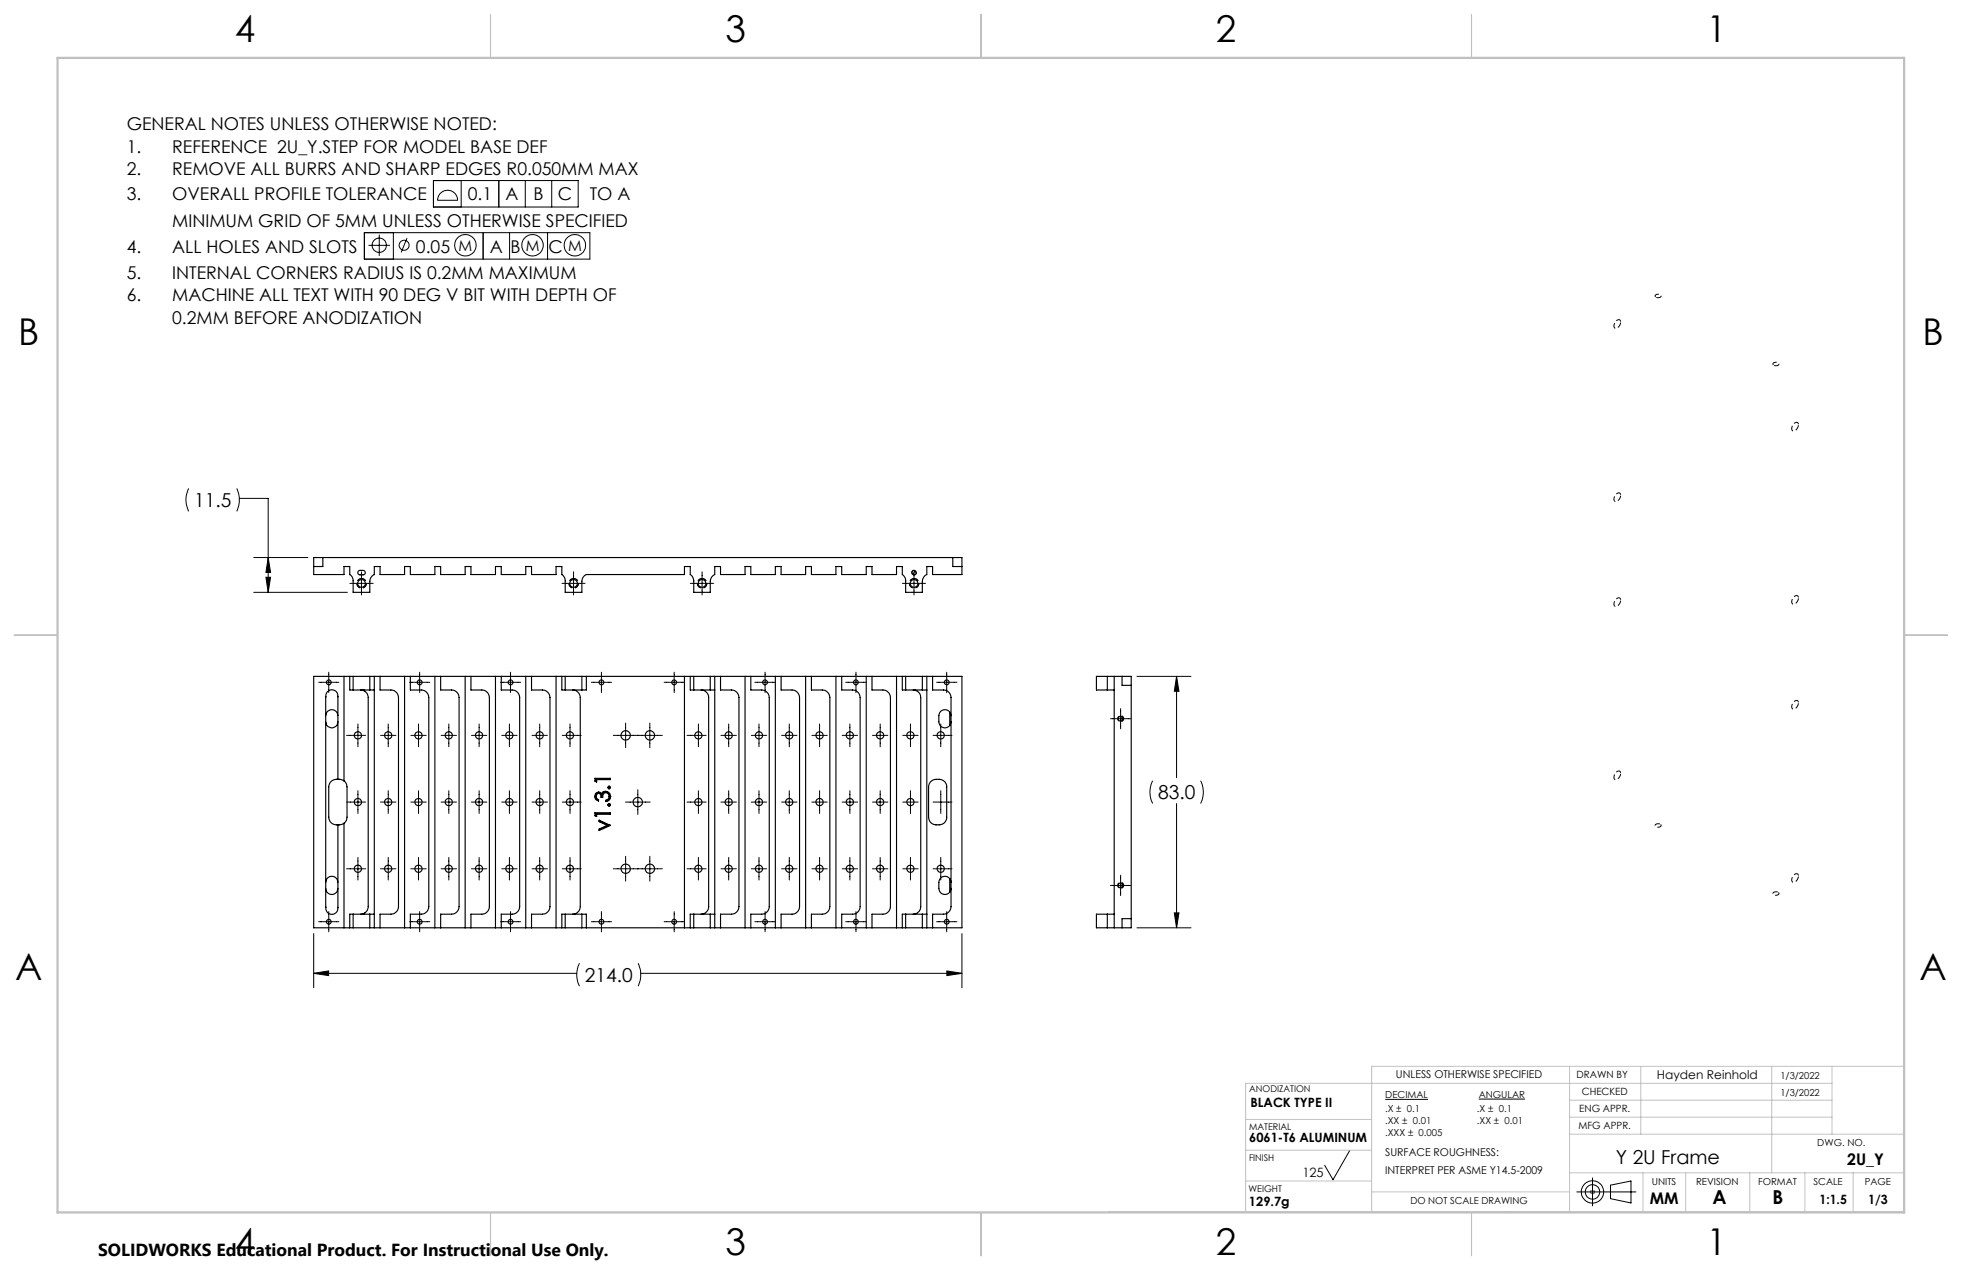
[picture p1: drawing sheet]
<svg xmlns="http://www.w3.org/2000/svg" width="432mm" height="279mm" viewBox="0 0 432 279" stroke-linecap="round" stroke-linejoin="round" font-family="sans-serif">
<g fill="none" stroke="#000" stroke-width=".22">
<path d="M95.4 39.7h31.8v5.8h-31.8zM101.5 39.7v5.8M109.8 39.7v5.8M115.6 39.7v5.8M121.4 39.7v5.8M80.2 51.2h49.6v5.8h-49.6zM81.1 54h4.7M83.5 51.6v4.7M86.6 51.2v5.8M89.6 52.4l-1.3 3.1M96.8 42.7a2.21 2.21 0 0 1 2.5-.7 2.21 2.21 0 0 1 1.4 2.1h-4.4l.3-1.1zM106.3 51.2v5.8"/>
<path d="M112.1 51.2v5.8M120.5 51.2v5.8M41.5 107.5l-.1 .3a5.6 5.6 0 0 0 .1 4.7M52.1 107.5a5.9 5.9 0 0 1 0 5M52.7 109.6h6.3v20.7M55.8 122.7h12M55.8 130.3h20.6M58.5 127h1l-.5 3.3zM59 122.7l.5 3.2h-1zM77 128.3h5.1M79.6 125.8v5.1M123.7 128.3h5.1"/>
<path d="M126.2 125.8v5.1M151.9 128.3h5.2M154.5 125.8v5.1M198.6 128.3h5.1M201.2 125.8v5.1M201.2 125.5l-.3 .1-.2 .4M201.7 126l-.3 .4-.2 .1M70.1 150.1h4.5M72.4 147.9v4.5M78.8 159.3v5M85.4 159.3v5M90.1 150.1h4.5"/>
<path d="M92.1 159.3v5M92.4 147.9v4.5M98.8 159.3v5M105.4 159.3v5M110.1 150.1h4.5M112.1 159.3v5M112.4 147.9v4.5M118.8 159.3v5M125.4 159.3v5M130.1 150.1h4.5M132.4 147.9v4.5M137.7 159.1v5.4"/>
<path d="M143 159.1v5.4M146.2 150.1h4.4M148.4 147.9v4.5M153.7 159.3v5M160.4 159.3v5M166.1 150.1h4.5M167 159.3v5M168.4 147.9v4.5M173.7 159.3v5M180.4 159.3v5M186.1 150.1h4.5M187 159.3v5"/>
<path d="M188.4 147.9v4.5M193.7 159.3v5M200.4 159.3v5M206.1 150.1h4.5M207 159.3v5M208.4 147.9v4.5M244.4 158.1h4.4M246.6 155.9v4.4M250.2 148.8h11.9M258.9 148.8v22.3M258.9 148.8l.6 3.3h-1.1zM76.3 161.8h4.2"/>
<path d="M76.3 176.5h4.2M78.8 174v5M83.7 161.8h3.4M83.7 176.5h3.4M85.4 174v5M90.4 161.8h3.4M90.4 176.5h3.4M92.1 174v5M97.1 161.8h3.4M97.1 176.5h3.4M98.8 174v5M103.8 161.8h3.3"/>
<path d="M103.8 176.5h3.3M105.4 174v5M110.4 161.8h3.4M110.4 176.5h3.4M112.1 174v5M117.1 161.8h3.4M117.1 176.5h3.4M118.8 174v5M123.8 161.8h4.1M123.8 176.5h4.1M125.4 174v5M135 161.8h10.8"/>
<path d="M137.7 176.5h5.4M140.4 173.7v5.5M151.2 161.8h4.2M151.2 176.5h4.2M153.7 174v5M158.7 161.8h3.4M158.7 176.5h3.4M160.4 174v5M165.3 161.8h3.4M165.3 176.5h3.4M167 174v5M172 161.8h3.4"/>
<path d="M172 176.5h3.4M173.7 174v5M178.7 161.8h3.4M178.7 176.5h3.4M180.4 174v5M185.3 161.8h3.4M185.3 176.5h3.4M187 174v5M192 161.8h3.4M192 176.5h3.4M193.7 174v5M198.7 161.8h3.4"/>
<path d="M198.7 176.5h3.4M200.4 174v5M205.4 161.8h4.1M205.4 176.5h4.1M207 174v5M253.7 171.8l-.2 .2a5.5 5.5 0 0 0 .2 4.8M258.9 176.8v27.3M264.2 171.8l.2 .2a5.5 5.5 0 0 1-.2 4.8M76.3 191.1h4.2M78.8 188.6v5M83.7 191.1h3.4M85.4 188.6v5"/>
<path d="M90.4 191.1h3.4M92.1 188.6v5M97.1 191.1h3.4M98.8 188.6v5M103.8 191.1h3.3M105.4 188.6v5M110.4 191.1h3.4M112.1 188.6v5M117.1 191.1h3.4M118.8 188.6v5M123.8 191.1h4.1M125.4 188.6v5"/>
<path d="M135 191.1h10.8M137.7 188.4v5.5M143 188.4v5.5M151.2 191.1h4.2M153.7 188.6v5M158.7 191.1h3.4M160.4 188.6v5M165.3 191.1h3.4M167 188.6v5M172 191.1h3.4M173.7 188.6v5M178.7 191.1h3.4"/>
<path d="M180.4 188.6v5M185.3 191.1h3.4M187 188.6v5M192 191.1h3.4M193.7 188.6v5M198.7 191.1h3.4M200.4 188.6v5M205.4 191.1h4.1M207 188.6v5M244.4 194.8h4.4M246.6 192.5v4.5M69 214.1l3.3-.5v1z"/>
<path d="M69 205.4v11.9M69 214.1h57.9M70.1 202.8h4.5M72.4 200.6v4.4M90.1 202.8h4.5M92.4 200.6v4.4M110.1 202.8h4.5M112.4 200.6v4.4M127.5 211.9a5.6 5.6 0 0 0 0 5.1M130.1 202.8h4.5M132.4 200.6v4.4M140.4 211.9a5.9 5.9 0 0 1 0 5.1"/>
<path d="M141 214.1h70.7M146.2 202.8h4.4M148.4 200.6v4.4M166.1 202.8h4.5M168.4 200.6v4.4M186.1 202.8h4.5M188.4 200.6v4.4M206.1 202.8h4.5M208.4 200.6v4.4M208.4 213.6l3.3 .5-3.3 .5zM211.7 205.4v11.9M250.2 204.1h11.9"/>
<path d="M258.4 200.8h1.1l-.6 3.3zM297 253.2l-3.6 6.3-1.9-3.1M304.9 241.9h9.4M325.4 241.8h10.2M350.5 259.2v6.1M347 262.2h13M350.1 261.9l.7 .7M350.8 261.9l-.7 .7M354.4 260.7l4.6-.9v4.9l-4.6-1z"/>
<circle cx="83.5" cy="53.9" r="1.58"/>
<circle cx="88.9" cy="54" r="1.09"/>
<circle cx="102.4" cy="54" r="2.35"/>
<circle cx="117.2" cy="54" r="2.35"/>
<circle cx="126.5" cy="54" r="2.35"/>
<circle cx="350.5" cy="262.2" r="2.45"/>
<circle cx="350.5" cy="262.2" r="1.59"/>
</g>
<g fill="none" stroke="#c0c0c0" stroke-width=".22">
<path d="M345.4 234.6v32M361.1 234.6v14.9M389.9 234.6v23.4M403.2 238.3h-129.1v28.3M403.2 234.6v14.9M274.1 246.3h27.8M274.1 253h27.8M274.1 259.8h27.8M345.4 249.5h73.5M345.4 258h73.5M345.4 242h57.8M345.4 245.8h57.8"/>
<path d="M361.6 258v8.6M371 258v8.6M385.1 258v8.6M397.2 258v8.6M407.8 258v8.6M243.9 266.6h175M301.9 262.2h43.5M350 262.2h1M350.1 261.9l.7 .7M350.5 261.7v1M350.8 261.9l-.7 .7M418.9 265.1v-30.5h-117v32"/>
</g>
<path d="M356.7 70.9l-.1-.4a.85 .85 0 0 0-1.3 .8 .59 .59 0 0 0 .1 .9 .59 .59 0 0 0 .9-.3l.4-1M364.4 65.4l-.1-.1a.67 .67 0 0 1 .5-.6 .67 .67 0 0 1 .8 .3l-.3 .4h-.9M390.4 80.4l-.2-.2a.67 .67 0 0 1 .6-.5 .67 .67 0 0 1 .7 .3l-.3 .4h-.8M395.8 93.4a1.15 1.15 0 0 1-1.3 1.3 1.22 1.22 0 0 1 1.1-1.7l.2 .4M356.7 109l-.1-.4a.85 .85 0 0 0-1.3 .8 .59 .59 0 0 0 .1 .9 .59 .59 0 0 0 .9-.3l.4-1M356.7 132l-.1-.3a.85 .85 0 0 0-1.3 .7 .59 .59 0 0 0 .1 1 .59 .59 0 0 0 .9-.4l.4-1M395.8 131.5a1.15 1.15 0 0 1-1.3 1.3 1.22 1.22 0 0 1 1.1-1.7l.2 .4M395.8 154.6a1.15 1.15 0 0 1-1.3 1.3 1.22 1.22 0 0 1 1.1-1.7l.2 .4M356.7 170.1l-.1-.3a.85 .85 0 0 0-1.3 .7 .59 .59 0 0 0 .1 1 .59 .59 0 0 0 .9-.3l.4-1.1M365.4 181.3a.63 .63 0 0 0-.7-.1 .63 .63 0 0 0-.4 .6 .67 .67 0 0 0 .7 .2 .67 .67 0 0 0 .5-.6l-.1-.1M391.3 196.3a.63 .63 0 0 0-.7-.1 .63 .63 0 0 0-.4 .5 .67 .67 0 0 0 .8 .3 .67 .67 0 0 0 .4-.6l-.1-.1M395.8 192.7a1.15 1.15 0 0 1-1.3 1.3 1.22 1.22 0 0 1 1.1-1.7l.2 .4" fill="none" stroke="#000" stroke-width=".22" stroke-dasharray="1.3 .6" stroke-dashoffset="-.1" stroke-linecap="butt"/>
<path d="M247.3 158.1a.67 .67 0 0 1-1 .6 .67 .67 0 0 1-.1-1.1 .67 .67 0 0 1 1.1 .4v.1M247.3 194.8a.67 .67 0 0 1-1 .6 .67 .67 0 0 1-.1-1.2 .67 .67 0 0 1 1.1 .5v.1" fill="none" stroke="#000" stroke-width=".22" stroke-dasharray="1.3 .6" stroke-dashoffset=".4" stroke-linecap="butt"/>
<path d="M79.6 127.3a1.05 1.05 0 0 1 .9 1.5 1.05 1.05 0 0 1-1.8 .1 1.05 1.05 0 0 1 .7-1.6h.2M79.6 127.3a1.05 1.05 0 0 0-.9 1.5 1.05 1.05 0 0 0 1.7 .1 1.05 1.05 0 0 0-.7-1.6h-.1M126.3 127.3a1.05 1.05 0 0 1 .9 1.5 1.05 1.05 0 0 1-1.8 .1 1.05 1.05 0 0 1 .7-1.6h.2M126.3 127.3a1.05 1.05 0 0 0-1 1.5 1.05 1.05 0 0 0 1.8 .1 1.05 1.05 0 0 0-.7-1.6h-.1M154.5 127.3a1.05 1.05 0 0 1 .9 1.5 1.05 1.05 0 0 1-1.7 .1 1.05 1.05 0 0 1 .7-1.6h.1M154.5 127.3a1.05 1.05 0 0 0-.9 1.5 1.05 1.05 0 0 0 1.8 .1 1.05 1.05 0 0 0-.7-1.6h-.2M201.2 127.3a1.05 1.05 0 0 1 .9 1.5 1.05 1.05 0 0 1-1.8 .1 1.05 1.05 0 0 1 .7-1.6h.2M201.2 127.3a1.05 1.05 0 0 0-.9 1.5 1.05 1.05 0 0 0 1.7 .1 1.05 1.05 0 0 0-.7-1.6h-.1" fill="none" stroke="#000" stroke-width=".22" stroke-dasharray="1.3 .6" stroke-dashoffset=".2" stroke-linecap="butt"/>
<path d="M418.9 234.6v32" fill="none" stroke="#c0c0c0" stroke-width=".22" stroke-dasharray="15.2 1.3 1.3 1.3" stroke-dashoffset="1.2"/>
<path d="M108 3.2v9.5M215.9 3.2v9.5M323.8 3.2v9.5M3.1 139.7h9.6M419.1 139.7h9.5M108 266.7v9.6M215.9 266.7v9.6M323.8 266.7v9.6" fill="none" stroke="#c0c0c0" stroke-width=".25"/>
<path d="M12.7 12.7h406.4v254h-406.4z" fill="none" stroke="#c0c0c0" stroke-width=".5"/>
<g fill="#000">
<path d="M200.7 126l.2 .4 .3 .1v-.5zM201.2 125.5v.5h.5l-.3-.4z"/>
<path d="M69 214.1l3.3-.5v1zM208.4 213.6l3.3 .5-3.3 .5zM258.9 148.8l.6 3.3h-1.1zM258.4 200.8h1.1l-.6 3.3zM59 122.7l.5 3.2h-1zM58.5 127h1l-.5 3.3z"/>
</g>
<g fill="none" stroke="#000" stroke-width=".25">
<path d="M71 122.7h-2v3.7h6.7v-1.8h1.3v1.8a1.54 1.54 0 0 1 .7 1.4v2.5h3.7v-2.4a1.69 1.69 0 0 1 1-1.5v-1.8h1.2v1.8h5.4v-1.8h1.3v1.8h5.4v-1.8h1.3v1.8h5.4v-1.8h1.2v1.8h5.4v-1.8h1.3v1.8h5.4v-1.8h1.3v1.8h5.4v-1.8h1.2v1.8a1.54 1.54 0 0 1 .8 1.4v2.5h3.7v-2.4a1.69 1.69 0 0 1 .9-1.5h21.6v-1.8h1.3v1.8a1.68 1.68 0 0 1 .8 1.4v2.5h3.6v-2.4a1.69 1.69 0 0 1 1-1.5v-1.8h1.3v1.8h5.4v-1.8h1.2v1.8h5.4v-1.8h1.3v1.8h5.4v-1.8h1.3v1.8h5.4v-1.8h1.2v1.8h5.4v-1.8h1.3v1.8h5.4v-1.8h1.3v1.8a1.54 1.54 0 0 1 .7 1.4v2.5h3.7v-2.4a1.69 1.69 0 0 1 1-1.5v-1.8h1.2v1.8h6.5v-3.7h-2M71 122.7v1.9h-2M71 122.7h138.7M78.9 125.6l1-.1a.49 .49 0 0 1 .5 .5 .49 .49 0 0 1-.5 .5l-1-.2-.2-.3zM209.7 122.7v1.9h2M71.7 158.8a1.34 1.34 0 0 0 1.3 1.3 1.34 1.34 0 0 0 1.4-1.3M71.7 157.4a1.34 1.34 0 0 1 1.3-1.3 1.34 1.34 0 0 1 1.4 1.3M75.7 148.8v23M77 148.8v3h.7M77 148.8h.7M77 148.8h-8v55.3h8M77.7 151.8h3.7"/>
<path d="M77.7 148.8h3.7M77.7 148.8v3M79.4 151.8l.5 .1M79.9 151.9l.3 .1M79.9 151.8v.1M80.2 152a1.56 1.56 0 0 1 .8 1.5v46a1.66 1.66 0 0 1-.8 1.4v.2M80.2 151.8v.2M81.4 151.8h1M81.4 148.8h1M81.4 148.8v3M82.4 148.8h41.2M82.4 148.8v55.3"/>
<path d="M83.6 148.8v3h2.4a1.69 1.69 0 0 1 1.7 1.7v46a1.69 1.69 0 0 1-1.7 1.6h-2.4v3M89 148.8v55.3M90.3 148.8v3h2.4a1.69 1.69 0 0 1 1.7 1.7v46a1.69 1.69 0 0 1-1.7 1.6h-2.4v3M95.7 148.8v55.3M97 148.8v3h2.4a1.69 1.69 0 0 1 1.6 1.7v46a1.69 1.69 0 0 1-1.6 1.6h-2.4v3M102.4 148.8v55.3M103.6 148.8v3h2.4a1.69 1.69 0 0 1 1.7 1.7v46a1.69 1.69 0 0 1-1.7 1.6h-2.4v3M109 148.8v55.3M110.3 148.8v3h2.4a1.69 1.69 0 0 1 1.7 1.7v46a1.69 1.69 0 0 1-1.7 1.6h-2.4v3M115.7 148.8v55.3M117 148.8v3h2.4a1.69 1.69 0 0 1 1.6 1.7v46a1.69 1.69 0 0 1-1.6 1.6h-2.4v3M122.4 148.8v55.3"/>
<path d="M123.6 148.8v3h.8M123.6 148.8h.8M124.4 151.8h3.7M124.4 148.8h3.7M124.4 148.8v3M126 151.8a1.69 1.69 0 0 1 1.7 1.7v46a1.69 1.69 0 0 1-1.7 1.6M128.1 148.8h.9M128.1 148.8v3M129 148.8v3h-.9M129 148.8h22.9M150.6 148.8v55.3M151.9 148.8v3h.8"/>
<path d="M151.9 148.8h.8M152.7 151.8h3.6M152.7 148.8h3.6M152.7 148.8v3M154.3 151.8a1.69 1.69 0 0 1 1.7 1.7v46a1.69 1.69 0 0 1-1.7 1.6M156.3 151.8h1M156.3 148.8h1M156.3 148.8v3M157.3 148.8h41.3M157.3 148.8v55.3M158.6 148.8v3h2.4a1.69 1.69 0 0 1 1.6 1.7v46a1.69 1.69 0 0 1-1.6 1.6h-2.4v3M164 148.8v55.3"/>
<path d="M165.2 148.8v3h2.4a1.69 1.69 0 0 1 1.7 1.7v46a1.69 1.69 0 0 1-1.7 1.6h-2.4v3M170.6 148.8v55.3M171.9 148.8v3h2.4a1.69 1.69 0 0 1 1.7 1.7v46a1.69 1.69 0 0 1-1.7 1.6h-2.4v3M177.3 148.8v55.3M178.6 148.8v3h2.4a1.69 1.69 0 0 1 1.6 1.7v46a1.69 1.69 0 0 1-1.6 1.6h-2.4v3M184 148.8v55.3M185.2 148.8v3h2.4a1.69 1.69 0 0 1 1.7 1.7v46a1.69 1.69 0 0 1-1.7 1.6h-2.4v3M190.6 148.8v55.3M191.9 148.8v3h2.4a1.69 1.69 0 0 1 1.7 1.7v46a1.69 1.69 0 0 1-1.7 1.6h-2.4v3M197.3 148.8v55.3M198.6 148.8v3h.7M198.6 148.8h.7"/>
<path d="M199.3 151.8h3.7M199.3 148.8v3M199.3 148.8h3.7M201 151.8l.5 .1M201.5 151.9a1.64 1.64 0 0 1 1.1 1.6v46a1.64 1.64 0 0 1-1.1 1.5M201.5 151.8v.1M203 151.8h1M203 148.8h1M203 148.8v3M204 148.8h7.7v55.3h-7.7M204 148.8v55.3M205.2 148.8v3h2.4a1.69 1.69 0 0 1 1.7 1.7v46a1.69 1.69 0 0 1-1.7 1.6h-2.4v3"/>
<path d="M209 156.7v2.9M209.3 157.4a1.34 1.34 0 0 0-1.3-1.3 1.34 1.34 0 0 0-1.4 1.3 2.48 2.48 0 0 0 .5 2.4 1.36 1.36 0 0 0 1.4 .2 1.36 1.36 0 0 0 .8-1.2M243.7 151.8h1.5M243.7 148.8h1.5M243.7 148.8h-2.4v3h2.4M243.7 148.8v3M245.2 148.8h3.8v2M245.2 148.8v55.3M246.9 148.8v2h2.1M246.9 157.7v.8M249 150.8v51.3M74.4 171.4v-18.1a1.37 1.37 0 0 0-1.5-1.5 1.37 1.37 0 0 0-1.2 1.7v46a1.37 1.37 0 0 0 1.2 1.6 1.37 1.37 0 0 0 1.5-1.5v-18.1"/>
<path d="M75.7 171.8l-.5-.2a2.03 2.03 0 0 0-2.8 1.5v6.7a2.06 2.06 0 0 0 3.1 1.5l.2-.2M75.7 171.8a1.57 1.57 0 0 1 .7 1.3v6.7a1.58 1.58 0 0 1-.7 1.3M130.9 175.2a.94 .94 0 0 0 .8 1M130.9 175.2h.2M131 178.8h3.3M131 171.2v.6M131 178.8v.7M131 179.5l.3 .1M131 171.2h3.3M131 171.8l.3 .2M131 178.8l.1 .2M131 171.2l.1 .2"/>
<path d="M131.1 175.2h.1M131.1 175.2a.74 .74 0 0 0 .5 .8M131.1 171.4h3.1M131.1 171.7l.2 .3M131.1 171.4v.3M131.1 179v.4M131.1 179.4l-.1 .1M131.1 171.7l-.1 .1M131.1 179.4l.2 .2M131.2 171.4l.1 .1M131.2 179h-.1M131.2 179h3"/>
<path d="M131.2 179l.1 .1M131.2 175.2l.2 .5 .3 .2M131.3 179.1h3M131.3 171.5v.5M131.3 179.1v.5M131.3 171.5h3M131.6 176l.1 .2M131.7 175.9l-.1 .1M131.7 175.9v.3M131.8 174.3l.5 .1 .1 .3M131.8 174.3a.88 .88 0 0 0-.9 .9M131.8 174.6l-.5 .2-.1 .4"/>
<path d="M131.8 174.6l.3 .2 .2 .6M131.8 174.4l.3 .2 .3 .4M131.8 174.3v.1M131.8 174.4a.72 .72 0 0 0-.7 .8M131.8 174.4h.1M131.8 174.4v.2M132.3 175.4h.3M132.4 174.7l.1 .3M132.4 175l.1 .1M132.4 175h.1M132.5 175.2l-.2 .2M132.5 175.2l.1 .2"/>
<path d="M132.5 175v.1M132.5 175v.2M132.7 174.3l-.3 .4M132.7 174.3l.1 .1M132.8 174.4l-.3 .6M133.3 174.1a1.08 1.08 0 0 1 1.1 1.1M133.3 174.1l-.6 .2M133.3 174.2h.1M133.3 174.2l-.5 .2M133.3 174.1v.1M133.4 174.4l-.6 .3-.2 .7M133.4 174.4h.1a.77 .77 0 0 1 .6 .8"/>
<path d="M133.4 174.2v.2M133.4 174.2a.99 .99 0 0 1 .8 1M133.4 176l.2 .1M133.4 176v.4M133.6 176.1l-.2 .3M133.8 177.1l.3 .2M133.8 173.2l.3 .3M133.8 177.1h.2M133.8 173.2h.2M133.9 175.8l-.5 .2M133.9 175.8l.1 .1M134 173.2l.1 .1"/>
<path d="M134 177.1h.1M134 175.9l-.4 .2M134.1 176.8l.2 .3M134.1 176.8l-.3 .3M134.1 175.2l-.2 .6M134.1 173l.2 .2M134.1 173l-.3 .2M134.1 173.2h.1M134.1 173v.2M134.1 176.8v.2M134.1 177l-.1 .1M134.1 173.2h-.1"/>
<path d="M134.1 173.3v.2M134.1 177.1v.2M134.1 175.2h.1M134.1 177v.1M134.1 173.2h.2M134.1 173.2v.1M134.1 177.1h.1M134.1 177.1h.2M134.2 171.4l.1 .1M134.2 179l.1 .1M134.2 175.2h.1M134.2 175.2l-.2 .7"/>
<path d="M134.2 175.2h.2M134.3 171.2v.3M134.3 178.8v.3M134.3 178.8l-.1 .2M134.3 171.2l-.1 .2M134.3 177.1l-.2 .2M134.3 173.2l-.2 .3M134.4 175.2a1.08 1.08 0 0 1-1 1.2M204.9 171.9a2.08 2.08 0 0 1 3.5 1.2v6.7a2.03 2.03 0 0 1-1.7 1.7 2.03 2.03 0 0 1-2.2-1.1l-.1-.6v-6.7l.1-.6zM71.7 195.4a1.34 1.34 0 0 0 1.3 1.4 1.34 1.34 0 0 0 1.4-1.4M71.7 194.1a1.34 1.34 0 0 1 1.3-1.3 1.34 1.34 0 0 1 1.4 1.3M75.7 181.1v23"/>
<path d="M131.9 180.4l2.4 1.2M131.9 180.4v.4M131.9 182.4v.3M131.9 180.8l1.7 .8M131.9 182.4l.1 .1M131.9 180.4l.1 .3M132 182.5l-.1 .2M132 180.7l2 .9-2 .9M132 180.7l-.1 .1M133.6 181.6l-1.7 .8M133.6 181.6h.7M134.3 181.6h.1"/>
<path d="M134.3 181.6l-2.4 1.1M209 193.3v3M209.3 194.1a1.34 1.34 0 0 0-1.3-1.3 1.34 1.34 0 0 0-1.4 1.3 2.44 2.44 0 0 0 .5 2.4 1.34 1.34 0 0 0 1.4 .2 1.34 1.34 0 0 0 .8-1.3M246.9 194.4v.8M77 204.1h.7M77.7 201.1h-.7v3M77.7 201.1h3.7M77.7 201.1v3M77.7 204.1h3.7M79.9 201l-.5 .1M79.9 201v.1M80.2 200.9l-.3 .1"/>
<path d="M81.4 201.1h1M81.4 204.1h1M81.4 201.1v3M82.4 204.1h41.2M123.6 204.1h.8M124.4 201.1h-.8v3M124.4 201.1h3.7M124.4 204.1h3.7M124.4 201.1v3M128.1 201.1h.9v3M128.1 204.1h.9M128.1 201.1v3"/>
<path d="M129 204.1h22.9M151.9 204.1h.8M152.7 201.1h-.8v3M152.7 201.1h3.6M152.7 204.1h3.6M152.7 201.1v3M156.3 201.1h1M156.3 204.1h1M156.3 201.1v3M157.3 204.1h41.3M198.6 204.1h.7M199.3 201.1h-.7v3"/>
<path d="M199.3 201.1v3M199.3 201.1h3.7M199.3 204.1h3.7M201.5 201l-.5 .1M201.5 201v.1M203 201.1h1M203 204.1h1M203 201.1v3M243.7 201.1h1.5M243.7 204.1h1.5M243.7 201.1h-2.4v3h2.4M243.7 201.1v3"/>
<path d="M249 202.1v2h-3.8M249 202.1h-2.1v2"/>
<circle cx="79.6" cy="128.4" r=".86"/>
<circle cx="126.2" cy="128.3" r=".85"/>
<circle cx="154.5" cy="128.4" r=".86"/>
<circle cx="201.1" cy="126" r=".5"/>
<circle cx="201.2" cy="128.4" r=".86"/>
<circle cx="72.4" cy="150.1" r=".54"/>
<circle cx="92.4" cy="150.1" r=".54"/>
<circle cx="112.4" cy="150.1" r=".54"/>
<circle cx="132.4" cy="150.1" r=".54"/>
<circle cx="148.4" cy="150.1" r=".53"/>
<circle cx="168.4" cy="150.1" r=".53"/>
<circle cx="188.4" cy="150.1" r=".53"/>
<circle cx="208.4" cy="150.1" r=".54"/>
<circle cx="246.6" cy="158.1" r=".54"/>
<circle cx="78.8" cy="161.8" r=".81"/>
<circle cx="78.8" cy="176.5" r=".81"/>
<circle cx="85.4" cy="161.8" r=".81"/>
<circle cx="85.4" cy="176.5" r=".81"/>
<circle cx="92.1" cy="161.8" r=".81"/>
<circle cx="92.1" cy="176.5" r=".81"/>
<circle cx="98.8" cy="161.8" r=".81"/>
<circle cx="98.8" cy="176.5" r=".81"/>
<circle cx="105.4" cy="161.8" r=".81"/>
<circle cx="105.4" cy="176.5" r=".81"/>
<circle cx="112.1" cy="161.8" r=".81"/>
<circle cx="112.1" cy="176.5" r=".81"/>
<circle cx="118.8" cy="161.8" r=".81"/>
<circle cx="118.8" cy="176.5" r=".81"/>
<circle cx="125.4" cy="161.8" r=".81"/>
<circle cx="125.4" cy="176.5" r=".81"/>
<circle cx="137.7" cy="161.8" r="1.04"/>
<circle cx="140.4" cy="176.5" r="1.03"/>
<circle cx="143" cy="161.8" r="1.03"/>
<circle cx="153.7" cy="161.8" r=".81"/>
<circle cx="153.7" cy="176.5" r=".81"/>
<circle cx="160.4" cy="161.8" r=".81"/>
<circle cx="160.4" cy="176.5" r=".81"/>
<circle cx="167" cy="161.8" r=".81"/>
<circle cx="167" cy="176.5" r=".81"/>
<circle cx="173.7" cy="161.8" r=".81"/>
<circle cx="173.7" cy="176.5" r=".81"/>
<circle cx="180.4" cy="161.8" r=".81"/>
<circle cx="180.4" cy="176.5" r=".81"/>
<circle cx="187" cy="161.8" r=".81"/>
<circle cx="187" cy="176.5" r=".81"/>
<circle cx="193.7" cy="161.8" r=".81"/>
<circle cx="193.7" cy="176.5" r=".81"/>
<circle cx="200.4" cy="161.8" r=".81"/>
<circle cx="200.4" cy="176.5" r=".81"/>
<circle cx="207" cy="161.8" r=".81"/>
<circle cx="78.8" cy="191.1" r=".8"/>
<circle cx="85.4" cy="191.1" r=".8"/>
<circle cx="92.1" cy="191.1" r=".8"/>
<circle cx="98.8" cy="191.1" r=".8"/>
<circle cx="105.4" cy="191.1" r=".8"/>
<circle cx="112.1" cy="191.1" r=".8"/>
<circle cx="118.8" cy="191.1" r=".8"/>
<circle cx="125.4" cy="191.1" r=".8"/>
<circle cx="137.7" cy="191.1" r="1.04"/>
<circle cx="143" cy="191.1" r="1.03"/>
<circle cx="153.7" cy="191.1" r=".8"/>
<circle cx="160.4" cy="191.1" r=".8"/>
<circle cx="167" cy="191.1" r=".8"/>
<circle cx="173.7" cy="191.1" r=".8"/>
<circle cx="180.4" cy="191.1" r=".8"/>
<circle cx="187" cy="191.1" r=".8"/>
<circle cx="193.7" cy="191.1" r=".8"/>
<circle cx="200.4" cy="191.1" r=".8"/>
<circle cx="207" cy="191.1" r=".8"/>
<circle cx="246.6" cy="194.8" r=".53"/>
<circle cx="72.4" cy="202.8" r=".53"/>
<circle cx="92.4" cy="202.8" r=".53"/>
<circle cx="112.4" cy="202.8" r=".53"/>
<circle cx="132.4" cy="202.8" r=".53"/>
<circle cx="148.4" cy="202.8" r=".52"/>
<circle cx="168.4" cy="202.8" r=".52"/>
<circle cx="188.4" cy="202.8" r=".52"/>
<circle cx="208.4" cy="202.8" r=".53"/>
</g>
<g font-size="8.1">
<text x="51.7" y="9.3">4</text>
<text x="159.7" y="9.3">3</text>
<text x="267.6" y="9.3">2</text>
<text x="375.6" y="9.3">1</text>
<text x="4" y="76">B</text>
<text x="423.1" y="76">B</text>
<text x="3.3" y="215.7">A</text>
<text x="422.4" y="215.7">A</text>
<text x="51.7" y="276">4</text>
<text x="159.7" y="276">3</text>
<text x="267.6" y="276">2</text>
<text x="375.6" y="276">1</text>
</g>
<g font-size="4.2">
<text x="42.7" y="111.5">11.5</text>
<text x="254.9" y="175.9">83.0</text>
<text x="128.7" y="216">214.0</text>
<text x="355.6" y="256">Y 2U Frame</text>
<text x="376.9" y="265">A</text>
<text x="390.1" y="265">B</text>
</g>
<g font-size="3.9">
<text x="27.9" y="28.7">GENERAL NOTES UNLESS OTHERWISE NOTED:</text>
<text x="27.9" y="33.6">1.</text>
<text x="37.9" y="33.6">REFERENCE 2U_Y.STEP FOR MODEL BASE DEF</text>
<text x="27.9" y="38.5">2.</text>
<text x="37.9" y="38.5">REMOVE ALL BURRS AND SHARP EDGES R0.050MM MAX</text>
<text x="27.9" y="44.1">3.</text>
<text x="37.9" y="44.1">OVERALL PROFILE TOLERANCE</text>
<text x="103" y="44.1">0.1</text>
<text x="111.3" y="44.1">A</text>
<text x="117.4" y="44.1">B</text>
<text x="122.8" y="44.1">C</text>
<text x="129.8" y="44.1">TO A</text>
<text x="37.9" y="49.9">MINIMUM GRID OF 5MM UNLESS OTHERWISE SPECIFIED</text>
<text x="27.9" y="55.6">4.</text>
<text x="37.9" y="55.6">ALL HOLES AND SLOTS</text>
<text x="91.5" y="55.6">0.05</text>
<text x="107.8" y="55.6">A</text>
<text x="112.3" y="55.6">B</text>
<text x="120.7" y="55.6">C</text>
<text x="27.9" y="61.4">5.</text>
<text x="37.9" y="61.4">INTERNAL CORNERS RADIUS IS 0.2MM MAXIMUM</text>
<text x="27.9" y="66.3">6.</text>
<text x="37.9" y="66.3">MACHINE ALL TEXT WITH 90 DEG V BIT WITH DEPTH OF</text>
<text x="37.9" y="71.2">0.2MM BEFORE ANODIZATION</text>
</g>
<text font-size="3.8" x="21.6" y="276.3">SOLIDWORKS Educational Product. For Instructional Use Only.</text>
<g font-size="3.5">
<text x="406.5" y="256.3">2U_Y</text>
<text x="363.1" y="265">MM</text>
</g>
<g font-size="3.3">
<text x="100.9" y="55.1">M</text>
<text x="115.7" y="55.1">M</text>
<text x="125" y="55.1">M</text>
</g>
<g font-size="2.8">
<text x="275.2" y="243.6">BLACK TYPE II</text>
<text x="274.9" y="251.3">6061-T6 ALUMINUM</text>
<text x="286.6" y="258.9">125</text>
<text x="274.9" y="265.3">129.7g</text>
<text x="400.5" y="265">1:1.5</text>
<text x="411.2" y="265">1/3</text>
</g>
<text font-size="2.7" x="364.6" y="237.4">Hayden Reinhold</text>
<g font-size="2.4">
<text x="307.2" y="237.2">UNLESS OTHERWISE SPECIFIED</text>
<text x="304.8" y="254.3">SURFACE ROUGHNESS:</text>
<text x="304.8" y="258.2">INTERPRET PER ASME Y14.5-2009</text>
</g>
<g font-size="2.2">
<text x="347" y="237.2">DRAWN BY</text>
<text x="347.6" y="244.7">ENG APPR.</text>
<text x="348.1" y="240.9">CHECKED</text>
<text x="347.4" y="248.4">MFG APPR.</text>
</g>
<g font-size="2.1">
<text x="391.8" y="237.4">1/3/2022</text>
<text x="304.8" y="244.7">.X ± 0.1</text>
<text x="304.9" y="241.6">DECIMAL</text>
<text x="325" y="244.7">.X ± 0.1</text>
<text x="325.4" y="241.6">ANGULAR</text>
<text x="391.8" y="241.1">1/3/2022</text>
<text x="304.8" y="247.4">.XX ± 0.01</text>
<text x="304.8" y="249.9">.XXX ± 0.005</text>
<text x="325" y="247.3">.XX ± 0.01</text>
<text x="400" y="252.1">DWG. NO.</text>
<text x="363.5" y="260.7">UNITS</text>
<text x="373.3" y="260.7">REVISION</text>
<text x="386.9" y="260.7">FORMAT</text>
<text x="399.1" y="260.7">SCALE</text>
<text x="410.4" y="260.7">PAGE</text>
<text x="310.4" y="265">DO NOT SCALE DRAWING</text>
</g>
<g font-size="2">
<text x="274.9" y="240.3">ANODIZATION</text>
<text x="274.9" y="248.5">MATERIAL</text>
<text x="274.9" y="255.4">FINISH</text>
<text x="274.8" y="262.3">WEIGHT</text>
</g>
</svg>
